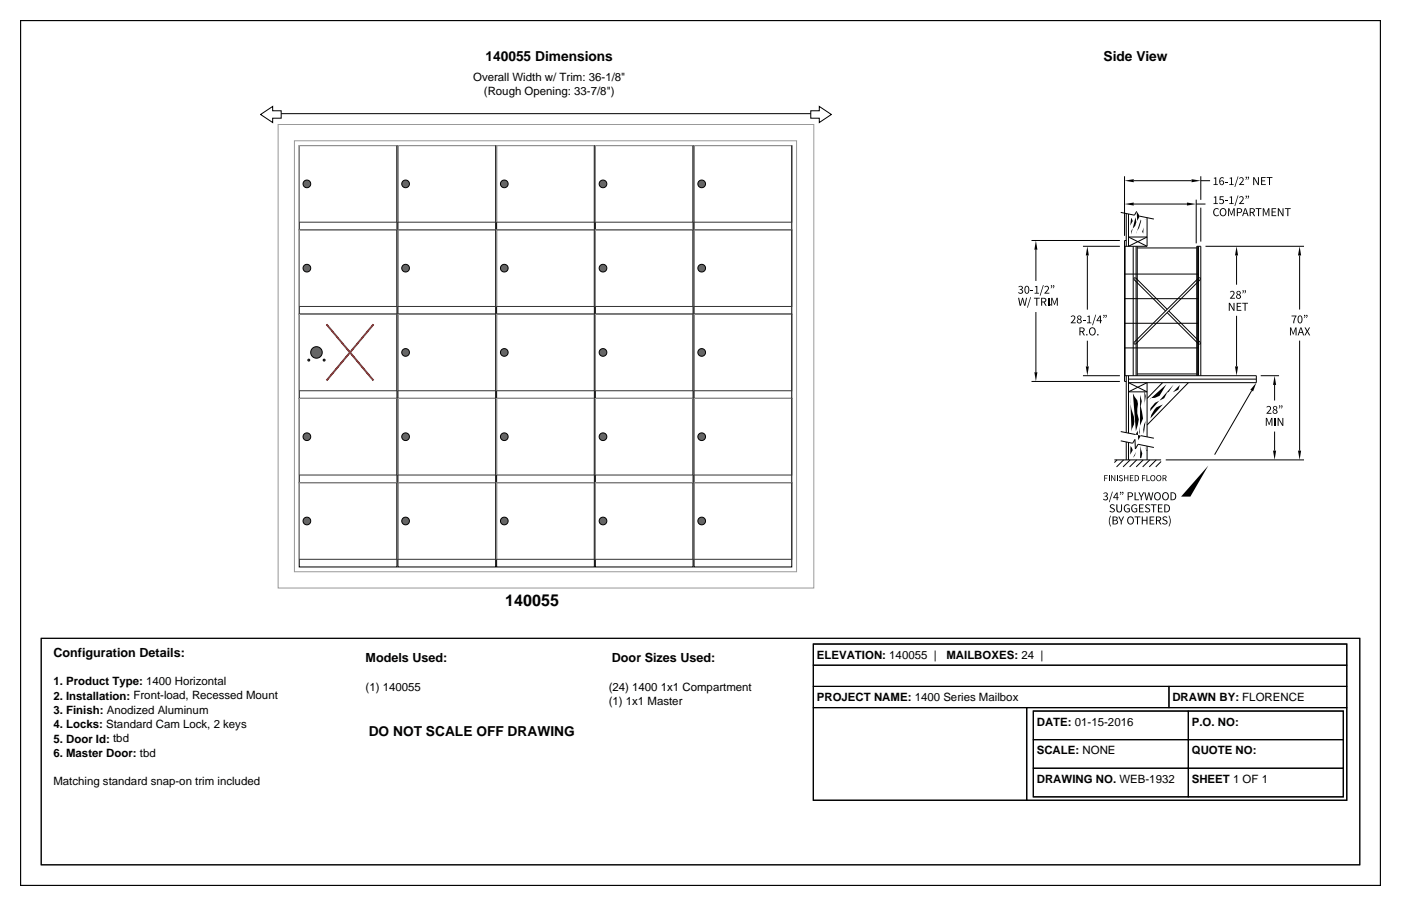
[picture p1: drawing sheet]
<svg xmlns="http://www.w3.org/2000/svg" width="432mm" height="279mm" viewBox="0 0 432 279" stroke-linecap="round" stroke-linejoin="round" font-family="sans-serif">
<path d="M12.7 196.8h406.4v69.9h-406.4z" fill="none" stroke="#000" stroke-width=".31"/>
<g fill="none" stroke="#000" stroke-width=".35">
<path d="M6.3 6.4h419.1v266.6h-419.1zM250.7 198.6h164.4v48.2h-164.4zM250.7 198.6h164.4v6.6h-164.4zM250.7 218.2h65.7v28.6h-65.7zM250.7 211.7h109.6v6.5h-109.6zM250.7 205.2h164.4v6.5h-164.4zM316.4 218.2h98.7v28.6h-98.7zM318.5 219.3h95.5v26.4h-95.5zM318.5 219.3h47.8v8.8h-47.8zM360.3 211.7h54.8v6.5h-54.8zM366.3 219.3h47.7v8.8h-47.7zM318.5 236.9h47.8v8.8h-47.8z"/>
<path d="M318.5 228.1h47.8v8.8h-47.8zM366.3 236.9h47.7v8.8h-47.7zM366.3 228.1h47.7v8.8h-47.7z"/>
</g>
<g fill="#fff" stroke="#000" stroke-width=".31">
<path d="M80.3 35.3l3.7-2.5v1.4h2.7v2.3h-2.7v1.3z"/>
<path d="M249.9 34.2h2.6v-1.4l3.7 2.5-3.7 2.5v-1.3h-2.6z"/>
</g>
<path d="M86.7 35.1h163.2" fill="none" stroke="#000" stroke-width=".31"/>
<path d="M92.2 44.9h30.1v26h-30.1z" fill="#fff" stroke="#000" stroke-width=".31"/>
<path d="M122.3 44.9h-30.1v23.6" fill="none" stroke="#999" stroke-width=".31"/>
<path d="M122.3 44.9v23.6h-30.1" fill="none" stroke="#333" stroke-width=".31"/>
<circle cx="94.6" cy="56.7" r="1.18" fill="#666" stroke="#000" stroke-width=".31"/>
<path d="M122.6 44.9h30.2v26h-30.2z" fill="#fff" stroke="#000" stroke-width=".31"/>
<path d="M152.8 44.9h-30.2v23.6" fill="none" stroke="#999" stroke-width=".31"/>
<path d="M152.8 44.9v23.6h-30.2" fill="none" stroke="#333" stroke-width=".31"/>
<circle cx="125" cy="56.7" r="1.18" fill="#666" stroke="#000" stroke-width=".31"/>
<path d="M153.1 44.9h30.1v26h-30.1z" fill="#fff" stroke="#000" stroke-width=".31"/>
<path d="M183.2 44.9h-30.1v23.6" fill="none" stroke="#999" stroke-width=".31"/>
<path d="M183.2 44.9v23.6h-30.1" fill="none" stroke="#333" stroke-width=".31"/>
<circle cx="155.4" cy="56.7" r="1.18" fill="#666" stroke="#000" stroke-width=".31"/>
<path d="M183.5 44.9h30.1v26h-30.1z" fill="#fff" stroke="#000" stroke-width=".31"/>
<path d="M213.6 44.9h-30.1v23.6" fill="none" stroke="#999" stroke-width=".31"/>
<path d="M213.6 44.9v23.6h-30.1" fill="none" stroke="#333" stroke-width=".31"/>
<circle cx="185.8" cy="56.7" r="1.18" fill="#666" stroke="#000" stroke-width=".31"/>
<path d="M213.9 44.9h30.1v26h-30.1z" fill="#fff" stroke="#000" stroke-width=".31"/>
<path d="M244 44.9h-30.1v23.6" fill="none" stroke="#999" stroke-width=".31"/>
<path d="M244 44.9v23.6h-30.1" fill="none" stroke="#333" stroke-width=".31"/>
<circle cx="216.3" cy="56.7" r="1.18" fill="#666" stroke="#000" stroke-width=".31"/>
<path d="M92.2 70.9h30.1v26h-30.1z" fill="#fff" stroke="#000" stroke-width=".31"/>
<path d="M122.3 70.9h-30.1v23.6" fill="none" stroke="#999" stroke-width=".31"/>
<path d="M122.3 70.9v23.6h-30.1" fill="none" stroke="#333" stroke-width=".31"/>
<circle cx="94.6" cy="82.7" r="1.18" fill="#666" stroke="#000" stroke-width=".31"/>
<path d="M122.6 70.9h30.2v26h-30.2z" fill="#fff" stroke="#000" stroke-width=".31"/>
<path d="M152.8 70.9h-30.2v23.6" fill="none" stroke="#999" stroke-width=".31"/>
<path d="M152.8 70.9v23.6h-30.2" fill="none" stroke="#333" stroke-width=".31"/>
<circle cx="125" cy="82.7" r="1.18" fill="#666" stroke="#000" stroke-width=".31"/>
<path d="M153.1 70.9h30.1v26h-30.1z" fill="#fff" stroke="#000" stroke-width=".31"/>
<path d="M183.2 70.9h-30.1v23.6" fill="none" stroke="#999" stroke-width=".31"/>
<path d="M183.2 70.9v23.6h-30.1" fill="none" stroke="#333" stroke-width=".31"/>
<circle cx="155.4" cy="82.7" r="1.18" fill="#666" stroke="#000" stroke-width=".31"/>
<path d="M183.5 70.9h30.1v26h-30.1z" fill="#fff" stroke="#000" stroke-width=".31"/>
<path d="M213.6 70.9h-30.1v23.6" fill="none" stroke="#999" stroke-width=".31"/>
<path d="M213.6 70.9v23.6h-30.1" fill="none" stroke="#333" stroke-width=".31"/>
<circle cx="185.8" cy="82.7" r="1.18" fill="#666" stroke="#000" stroke-width=".31"/>
<path d="M213.9 70.9h30.1v26h-30.1z" fill="#fff" stroke="#000" stroke-width=".31"/>
<path d="M244 70.9h-30.1v23.6" fill="none" stroke="#999" stroke-width=".31"/>
<path d="M244 70.9v23.6h-30.1" fill="none" stroke="#333" stroke-width=".31"/>
<circle cx="216.3" cy="82.7" r="1.18" fill="#666" stroke="#000" stroke-width=".31"/>
<path d="M92.2 96.9h30.1v26h-30.1z" fill="#fff" stroke="#000" stroke-width=".31"/>
<path d="M122.3 96.9h-30.1v23.6" fill="none" stroke="#999" stroke-width=".31"/>
<path d="M122.3 96.9v23.6h-30.1" fill="none" stroke="#333" stroke-width=".31"/>
<g fill="#666" stroke="#000" stroke-width=".31">
<circle cx="97.5" cy="108.7" r="1.77"/>
<circle cx="95.2" cy="111.1" r=".3"/>
<circle cx="99.9" cy="111.1" r=".3"/>
</g>
<path d="M100.6 100l14.5 17.4M115.1 100l-14.5 17.4" fill="none" stroke="#f00" stroke-width=".59"/>
<path d="M122.6 96.9h30.2v26h-30.2z" fill="#fff" stroke="#000" stroke-width=".31"/>
<path d="M152.8 96.9h-30.2v23.6" fill="none" stroke="#999" stroke-width=".31"/>
<path d="M152.8 96.9v23.6h-30.2" fill="none" stroke="#333" stroke-width=".31"/>
<circle cx="125" cy="108.7" r="1.18" fill="#666" stroke="#000" stroke-width=".31"/>
<path d="M153.1 96.9h30.1v26h-30.1z" fill="#fff" stroke="#000" stroke-width=".31"/>
<path d="M183.2 96.9h-30.1v23.6" fill="none" stroke="#999" stroke-width=".31"/>
<path d="M183.2 96.9v23.6h-30.1" fill="none" stroke="#333" stroke-width=".31"/>
<circle cx="155.4" cy="108.7" r="1.18" fill="#666" stroke="#000" stroke-width=".31"/>
<path d="M183.5 96.9h30.1v26h-30.1z" fill="#fff" stroke="#000" stroke-width=".31"/>
<path d="M213.6 96.9h-30.1v23.6" fill="none" stroke="#999" stroke-width=".31"/>
<path d="M213.6 96.9v23.6h-30.1" fill="none" stroke="#333" stroke-width=".31"/>
<circle cx="185.8" cy="108.7" r="1.18" fill="#666" stroke="#000" stroke-width=".31"/>
<path d="M213.9 96.9h30.1v26h-30.1z" fill="#fff" stroke="#000" stroke-width=".31"/>
<path d="M244 96.9h-30.1v23.6" fill="none" stroke="#999" stroke-width=".31"/>
<path d="M244 96.9v23.6h-30.1" fill="none" stroke="#333" stroke-width=".31"/>
<circle cx="216.3" cy="108.7" r="1.18" fill="#666" stroke="#000" stroke-width=".31"/>
<path d="M92.2 122.9h30.1v26h-30.1z" fill="#fff" stroke="#000" stroke-width=".31"/>
<path d="M122.3 122.9h-30.1v23.6" fill="none" stroke="#999" stroke-width=".31"/>
<path d="M122.3 122.9v23.6h-30.1" fill="none" stroke="#333" stroke-width=".31"/>
<circle cx="94.6" cy="134.7" r="1.18" fill="#666" stroke="#000" stroke-width=".31"/>
<path d="M122.6 122.9h30.2v26h-30.2z" fill="#fff" stroke="#000" stroke-width=".31"/>
<path d="M152.8 122.9h-30.2v23.6" fill="none" stroke="#999" stroke-width=".31"/>
<path d="M152.8 122.9v23.6h-30.2" fill="none" stroke="#333" stroke-width=".31"/>
<circle cx="125" cy="134.7" r="1.18" fill="#666" stroke="#000" stroke-width=".31"/>
<path d="M153.1 122.9h30.1v26h-30.1z" fill="#fff" stroke="#000" stroke-width=".31"/>
<path d="M183.2 122.9h-30.1v23.6" fill="none" stroke="#999" stroke-width=".31"/>
<path d="M183.2 122.9v23.6h-30.1" fill="none" stroke="#333" stroke-width=".31"/>
<circle cx="155.4" cy="134.7" r="1.18" fill="#666" stroke="#000" stroke-width=".31"/>
<path d="M183.5 122.9h30.1v26h-30.1z" fill="#fff" stroke="#000" stroke-width=".31"/>
<path d="M213.6 122.9h-30.1v23.6" fill="none" stroke="#999" stroke-width=".31"/>
<path d="M213.6 122.9v23.6h-30.1" fill="none" stroke="#333" stroke-width=".31"/>
<circle cx="185.8" cy="134.7" r="1.18" fill="#666" stroke="#000" stroke-width=".31"/>
<path d="M213.9 122.9h30.1v26h-30.1z" fill="#fff" stroke="#000" stroke-width=".31"/>
<path d="M244 122.9h-30.1v23.6" fill="none" stroke="#999" stroke-width=".31"/>
<path d="M244 122.9v23.6h-30.1" fill="none" stroke="#333" stroke-width=".31"/>
<circle cx="216.3" cy="134.7" r="1.18" fill="#666" stroke="#000" stroke-width=".31"/>
<path d="M92.2 148.9h30.1v25.9h-30.1z" fill="#fff" stroke="#000" stroke-width=".31"/>
<path d="M122.3 148.9h-30.1v23.6" fill="none" stroke="#999" stroke-width=".31"/>
<path d="M122.3 148.9v23.6h-30.1" fill="none" stroke="#333" stroke-width=".31"/>
<circle cx="94.6" cy="160.7" r="1.18" fill="#666" stroke="#000" stroke-width=".31"/>
<path d="M122.6 148.9h30.2v25.9h-30.2z" fill="#fff" stroke="#000" stroke-width=".31"/>
<path d="M152.8 148.9h-30.2v23.6" fill="none" stroke="#999" stroke-width=".31"/>
<path d="M152.8 148.9v23.6h-30.2" fill="none" stroke="#333" stroke-width=".31"/>
<circle cx="125" cy="160.7" r="1.18" fill="#666" stroke="#000" stroke-width=".31"/>
<path d="M153.1 148.9h30.1v25.9h-30.1z" fill="#fff" stroke="#000" stroke-width=".31"/>
<path d="M183.2 148.9h-30.1v23.6" fill="none" stroke="#999" stroke-width=".31"/>
<path d="M183.2 148.9v23.6h-30.1" fill="none" stroke="#333" stroke-width=".31"/>
<circle cx="155.4" cy="160.7" r="1.18" fill="#666" stroke="#000" stroke-width=".31"/>
<path d="M183.5 148.9h30.1v25.9h-30.1z" fill="#fff" stroke="#000" stroke-width=".31"/>
<path d="M213.6 148.9h-30.1v23.6" fill="none" stroke="#999" stroke-width=".31"/>
<path d="M213.6 148.9v23.6h-30.1" fill="none" stroke="#333" stroke-width=".31"/>
<circle cx="185.8" cy="160.7" r="1.18" fill="#666" stroke="#000" stroke-width=".31"/>
<path d="M213.9 148.9h30.1v25.9h-30.1z" fill="#fff" stroke="#000" stroke-width=".31"/>
<path d="M244 148.9h-30.1v23.6" fill="none" stroke="#999" stroke-width=".31"/>
<path d="M244 148.9v23.6h-30.1" fill="none" stroke="#333" stroke-width=".31"/>
<circle cx="216.3" cy="160.7" r="1.18" fill="#666" stroke="#000" stroke-width=".31"/>
<path d="M85.7 38.4h165.1v142.9h-165.1zM90.7 43.4h154.8v132.9h-154.8z" fill="none" stroke="#999" stroke-width=".31"/>
<g fill="#000">
<path d="M346.6 55.7l2.8-.4v.9zM367.3 55.3l2.8 .4-2.8 .5zM374.1 54.9l.8-.2v2.1h.5v.3h-1.4v-.3h.6v-1.7h-.5zM377.6 56h.8v.3h-.8zM379 54.9l.7-.2v2.1h.5v.3h-1.3v-.3h.5v-1.7h-.4zM381.5 54.4h.2l-1 3.3h-.2zM381.9 55a.82 .82 0 0 1 1.3-.1 .82 .82 0 0 1-.3 1.3l-.6 .6h1.1v.3h-1.5l.9-1.2a.54 .54 0 0 0 .1-.9 .54 .54 0 0 0-.8 .2zM386.3 54.6h.3l1.1 2.1v-2.1h.3v2.5h-.3l-1.2-2.1v2.1h-.2zM388.7 54.6h1.4v.3h-1.1v.7h.9v.3h-.9v.9h1.1v.3h-1.4zM390.4 54.6h1.8v.3h-.8v2.2h-.3v-2.2h-.7zM319.3 74.2l.4 2.8h-.9zM335.1 76l.5 2.8h-1z"/>
<path d="M348.6 67.2l.5 1-.8 1.4zM346.6 62.9l2.8-.4v.9zM350 67l.2 1.5-.3 1.2-1.1 1.1-.1 1.5zM350.3 65.2l1 1.5-.8 1.4zM351.6 67.7a5.7 5.7 0 0 1-1.3 3.8l-.2 .7zM352.5 70.1l-.2 2-.3-.7zM353 67.6l.1 .9zM365.8 62.5l2.9 .4-2.9 .5zM374.1 60.7l.8-.2v2.2h.5v.2h-1.4v-.2h.6v-1.8h-.5zM374.3 64.4l1-.2 .4 .3-.2 .2a.85 .85 0 0 0-1.2 0 .85 .85 0 0 0 0 1.1 .71 .71 0 0 0 .5 .6 .71 .71 0 0 0 .8-.2l.1 .1a1.17 1.17 0 0 1-1.6 0 1.17 1.17 0 0 1 0-1.7zM375.9 60.5h1.2v.3h-.9v.7a.81 .81 0 0 1 1.1 .9 .81 .81 0 0 1-1.4 .4l-.2-.2 .1-.2a.57 .57 0 0 0 .8 .4 .57 .57 0 0 0 .2-.8 .57 .57 0 0 0-.8-.2l-.1-.1zM377.6 61.9h.8v.2h-.8z"/>
<path d="M378.5 64.2h.4l.6 1.8 .7-1.8h.3v2.5h-.3l.1-2.1-.7 1.8h-.2l-.6-1.8v2.1h-.3zM379 60.7l.7-.2v2.2h.5v.2h-1.3v-.2h.5v-1.8h-.4zM381.1 76l.5 2.8h-1zM381.5 60.3h.2l-1 3.2h-.2zM381.9 60.9a.82 .82 0 0 1 1.3-.1 .82 .82 0 0 1-.3 1.2l-.6 .7h1.1v.2h-1.5l.9-1.2a.54 .54 0 0 0 .1-.8 .54 .54 0 0 0-.8 .1zM387 64.2h1.8v.3h-.7v2.2h-.4v-2.2h-.7zM389.2 64.2h.4l.6 1.8 .7-1.8h.3v2.5h-.3l.1-2.1-.7 1.8h-.2l-.6-1.8v2.1h-.3zM391.9 64.2h1.4v.3h-1.1v.7h1v.3h-1v.9h1.2v.3h-1.5zM393.8 64.2h.4l1.1 2.1v-2.1h.3v2.5h-.3l-1.2-2.1v2.1h-.3zM396 64.2h1.8v.3h-.7v2.2h-.3v-2.2h-.8zM400.6 76l.4 2.8h-.9zM313.8 91.8h.3l.4 2.2 .5-2.2h.3l.5 2.2 .4-2.2h.3l-.5 2.5h-.4l-.4-2.1-.5 2.1h-.4z"/>
<path d="M313.9 88.4a.69 .69 0 0 1 1.1-.2 .69 .69 0 0 1-.2 1.1 .76 .76 0 0 1 .2 1.3 .76 .76 0 0 1-1.2-.3l.2-.2a.54 .54 0 0 0 .7 .3 .54 .54 0 0 0 .2-.8l-.6-.2v-.2h.3a.46 .46 0 0 0 .2-.8 .46 .46 0 0 0-.8 .2zM317.5 91.6h.3l-1 3.3h-.3zM317.6 89.5h.8v.2h-.8zM319 88.3l.7-.1v2.1h.5v.3h-1.3v-.3h.5v-1.8h-.4zM318.7 91.8h1.8v.3h-.8v2.2h-.3v-2.2h-.7zM321.5 87.9h.2l-1 3.3h-.2zM321.9 88.5a.82 .82 0 0 1 1.3-.1 .82 .82 0 0 1-.3 1.3l-.6 .6h1.1v.3h-1.5l.9-1.3a.54 .54 0 0 0 .1-.8 .54 .54 0 0 0-.9 .2zM324 91.8h.4l.6 1.8 .6-1.8h.4v2.5h-.3l.1-2.1-.7 1.8h-.2l-.7-1.8 .1 2.1h-.3zM330 97.6a.82 .82 0 0 1 1.3-.1 .82 .82 0 0 1-.3 1.3l-.5 .6h1.1v.3h-1.6l.9-1.2a.54 .54 0 0 0 .1-.9 .54 .54 0 0 0-.8 .2zM333.7 98.6h.9v.3h-.9zM335.1 97.5l.8-.2v2.1h.5v.3h-1.4v-.3h.6v-1.7h-.5zM337.6 97.1h.2l-1 3.2h-.2z"/>
<path d="M349.4 85.6h.5l-.5 .5zM369.5 85.6h.5v.5zM378.7 93.4h.4l1.1 2v-2h.3v2.5h-.3l-1.2-2.1v2.1h-.3zM379.1 90a.82 .82 0 0 1 1.3-.1 .82 .82 0 0 1-.3 1.3l-.6 .7 1.1-.1v.3h-1.5l.9-1.2a.54 .54 0 0 0 .1-.9 .54 .54 0 0 0-.9 .2zM381.2 93.4h1.4v.3h-1.1v.7h.9v.3h-.9v.9h1.1v.2h-1.4zM382.9 93.4h1.7v.2h-.7v2.2h-.3v-2.2h-.7zM398.1 97.3h1.5l-.6 1.4-.1 1h-.3v-.5l.6-1.6h-1.1zM318.8 114.8h.9l-.4 2.8zM334.6 113h1l-.5 2.9zM349.4 105.7l.6 .5h-.5zM354.6 122.8l-.4 .5 5.3-4.8-2.1 3.6-1.4 .6zM356 124.2l-1.4 1.7-.2 .9 7.3-8.2-1.5 2.3-.5 .2-.9 1.7z"/>
<path d="M363.6 118.7l-.4 1.5-1.7 .8zM370 105.7v.5h-.5zM380.6 113h1l-.5 2.9zM392.8 115.9l.5 2.8h-.9zM397.6 101h.3l.7 1.8 .6-1.8h.4v2.4h-.3l.1-2.1-.7 1.9h-.2l-.7-1.9 .1 2.1h-.3zM402.1 101h.3l.5 1 .5-1h.4l-.7 1.2 .7 1.2h-.3l-.6-1-.5 1h-.4l.7-1.2zM348.4 137.6l.7 1.2-.8 1.4zM348.3 122l.1 2.3 .3 1.9a5.8 5.8 0 0 1 .2 6l-.2 1zM349.2 121.3l1.3 2.2 .2 1.1-.2 2.8 .5 1.9-.9 3.7zM350.7 132.8l-.7 1.2 1.6 .3-.8 1.5zM350.1 139.4l-.3 1.1-.6 .7zM351.4 121.8l.5 1.9-.3 1.6 .7 3.8-.9 2.1-.3 2 .2 .8z"/>
<path d="M351.5 137.6l.6 2.3-.3 1.3-.4 .1zM353.1 129.8l-.6 4-.1-1.3 .2-1.6zM352.8 137.7l.5 1.2zM356.4 125.6l2-.9-3.8 4.3 .2-1zM387.2 118l-1 2.7-.8-.5zM390.1 128.9h.4l.6 1.8 .7-1.8h.4v2.4h-.3v-2.1l-.6 1.9h-.2l-.7-1.9v2.1h-.3zM390.3 125.5a.82 .82 0 0 1 1.3-.1 .82 .82 0 0 1-.2 1.3l-.6 .7 1.1-.1v.3h-1.6l1-1.2a.54 .54 0 0 0 0-.9 .54 .54 0 0 0-.8 .2zM392.4 139h.9l-.5 2.8zM393.8 128.9h.3l1.2 2-.1-2h.3v2.4h-.3l-1.1-2v2h-.3zM400.1 139h.9l-.4 2.8zM340 152.2a.69 .69 0 0 1 1.2-.3 .69 .69 0 0 1-.2 1.1 .76 .76 0 0 1 .2 1.3 .76 .76 0 0 1-1.2-.3l.1-.2a.54 .54 0 0 0 .8 .3 .54 .54 0 0 0 .2-.8l-.6-.2v-.2h.3a.46 .46 0 0 0 .2-.8 .46 .46 0 0 0-.8 .2zM340.3 146.5h1.1v.2h-.8v.6h.7v.2h-.7v.9h-.3z"/>
<path d="M341.7 146.5h.2v1.9h-.2zM342.3 155.7l.8-.2 .5 .3-.2 .2a.47 .47 0 0 0-.7-.3 .47 .47 0 0 0-.1 .7 .82 .82 0 0 1 .9 .6 .82 .82 0 0 1-.4 1h-.6l-.6-.3 .2-.2 .7 .3 .5-.2v-.4l-1-.5a.61 .61 0 0 1 0-1zM342.4 146.5h.3l.9 1.5-.1-1.5h.2v1.8h-.2l-.9-1.5 .1 1.6h-.3zM342.8 151.6h.2l-1 3.3h-.2zM344.1 155.6h.3l.2 2 .6 .1 .3-.3v-1.8h.3v1.4a.9 .9 0 0 1-.9 1 .9 .9 0 0 1-.8-1zM344.2 146.5h.3v1.9h-.3zM345 146.8l.7-.2 .3 .2-.1 .1a.35 .35 0 0 0-.5-.2 .35 .35 0 0 0-.1 .5 .66 .66 0 0 1 .8 .5 .66 .66 0 0 1-.4 .8 .66 .66 0 0 1-.9-.3l.2-.2 .7 .2 .2-.3-.9-.7zM346.4 146.5h.3v.8h.8v-.8h.3v1.9h-.3v-.9h-.8v.9h-.3zM346.8 155.7l1-.1 .4 .2-.2 .2a.87 .87 0 0 0-1.2 0 .87 .87 0 0 0-.1 1.2l.4 .5 .5 .1 .3-.2v-.6h-.5v-.3h.8v1.1a1.24 1.24 0 0 1-1.8-.3 1.24 1.24 0 0 1 .4-1.8zM348.3 146.5h1v.2h-.8v.6h.7v.2h-.7v.7h.8v.2h-1zM349.7 151.8h.3v2.2h1.1v.3h-1.4zM349.1 155.7l1-.1 .4 .2-.2 .2a.87 .87 0 0 0-1.2 0 .87 .87 0 0 0-.1 1.2l.4 .5 .5 .1 .3-.2v-.6h-.5v-.3h.8v1.1a1.24 1.24 0 0 1-1.8-.3 1.24 1.24 0 0 1 .4-1.8z"/>
<path d="M349.7 159.3h1.8v.2h-.8v2.2h-.3v-2.2h-.7zM351.1 155.6h1.4v.2h-1.1v.8h.9v.2h-.9v.9h1.1v.3h-1.4zM350.8 151.8h.4l.5 1.2 .6-1.2h.3l-.7 1.5v1h-.3v-1zM351.9 159.3h.3v1h1.2v-1h.3v2.4h-.3v-1.1h-1.2v1.1h-.3zM352 146.5h1v.2h-.8v.6h.7v.2h-.7v.9h-.2zM352.7 151.8h.3l.4 2.2 .6-2.2h.2l.6 2.2 .4-2.2h.3l-.5 2.5h-.4l-.5-2.1-.5 2.1h-.4zM353.2 155.7l.8-.2 .4 .3-.1 .2a.47 .47 0 0 0-.7-.3 .47 .47 0 0 0-.1 .7 .82 .82 0 0 1 .9 .6 .82 .82 0 0 1-.4 1h-.7l-.5-.3 .2-.2 .7 .3 .4-.2 .1-.4-1-.5a.61 .61 0 0 1 0-1zM353.3 146.5h.3v1.7h.8v.2h-1.1zM354.3 159.3h1.4v.3h-1.1v.7h1v.3h-1v.9h1.2v.2h-1.5zM354.7 155.5h1.8v.3h-.8v2.2h-.3v-2.2h-.7zM356.9 155.6h1.4v.2h-1.1v.8h.9v.2h-.9v.9h1.1v.3h-1.4zM372.4 143.6l-5.5 9.5h-2.9z"/>
<path d="M342.3 159l.1 .1a3.2 3.2 0 0 0 0 3.2l-.1 .1a3.1 3.1 0 0 1 0-3.4zM344.7 159.3h.3l.6 1.2 .5-1.2h.4l-.8 1.5v.9h-.3v-.9zM358.5 159.4l.9-.1 .4 .2-.2 .2a.47 .47 0 0 0-.7-.3 .47 .47 0 0 0-.1 .8 .82 .82 0 0 1 1 .5 .82 .82 0 0 1-.4 1h-.7l-.5-.3 .2-.2 .6 .3 .5-.2v-.4l-.9-.5a.61 .61 0 0 1-.1-1zM360.1 159.1l.2-.1a3.1 3.1 0 0 1 0 3.4l-.2-.1a3.2 3.2 0 0 0 0-3.2z"/>
<path d="M376.2 54.8l.5-.2 .5 .3-.1 .2-.7-.1-.3 .9a.73 .73 0 0 1 1.1 .2 .73 .73 0 0 1-.4 1 .73 .73 0 0 1-1-.6v-1zM376 56.3a.5 .5 0 0 0 1 0 .5 .5 0 0 0-1 0z"/>
<path d="M383.9 54.5h.3l.1 .3-.4 .7 .2-.6zM384.6 54.5h.3l.1 .3-.4 .7 .2-.6z"/>
<path d="M376.3 64.4a1.16 1.16 0 0 1 1.7 1 1.16 1.16 0 0 1-1.7 1.1l-.4-1.1zM376.4 64.7l-.2 .7a.77 .77 0 0 0 .8 1 .77 .77 0 0 0 .7-1 .74 .74 0 0 0-.4-.8 .74 .74 0 0 0-.9 .1z"/>
<path d="M381.2 64.2a1.44 1.44 0 0 1 1.6 .4 .9 .9 0 0 1-.3 1 .9 .9 0 0 1-1 .1v1h-.3zM381.5 64.5v.9h.4a.5 .5 0 0 0 .7-.5 .5 .5 0 0 0-.7-.4z"/>
<path d="M383.9 60.4h.3l.1 .3-.4 .6 .2-.6zM384.6 60.4h.3l.1 .3-.4 .6 .2-.6z"/>
<path d="M383.7 64.2h.3l.8 2.5h-.3l-.2-.8h-.9l-.3 .8h-.3zM383.8 64.5l-.4 1.2h.8z"/>
<path d="M385.2 64.2a1.41 1.41 0 0 1 1.5 .4v.6l-.5 .4 .7 1.1h-.4l-.6-1.1h-.4v1.1h-.3zM385.5 64.5v.9l.9-.2v-.6z"/>
<path d="M316 88.3l.5-.2a1.38 1.38 0 0 1 .8 1.3 1.38 1.38 0 0 1-.8 1.2 1.47 1.47 0 0 1-.5-2.3zM316.3 88.4l-.2 .5v.9l.4 .6a1.28 1.28 0 0 0 0-2z"/>
<path d="M320.9 91.8a1.41 1.41 0 0 1 1.5 .4l.1 .6-.5 .4 .6 1.1h-.4l-.6-1h-.4v1h-.3zM321.2 92.1v.9l.9-.2v-.5z"/>
<path d="M323.9 88h.3l.1 .3-.4 .6 .2-.6zM324.6 88h.3l.1 .3-.4 .6 .2-.6z"/>
<path d="M332.2 97.4a.68 .68 0 0 1 1 .1 .68 .68 0 0 1-.2 1 .69 .69 0 0 1 .1 1.1 .69 .69 0 0 1-1.1-.1 .69 .69 0 0 1 .3-1l-.3-.6zM332.1 99a.5 .5 0 0 0 1 0 .5 .5 0 0 0-1 0zM332.3 97.9a.41 .41 0 0 0 .8 0 .41 .41 0 0 0-.8 0z"/>
<path d="M339 97.3h.3v1.5h.3v.2h-.3v.7h-.3v-.7h-1.1zM339 97.6l-.7 1.2h.7z"/>
<path d="M340.1 97.1h.3l.1 .3-.4 .7 .2-.6zM340.7 97.1h.3l.1 .3-.4 .7 .2-.6z"/>
<path d="M381.3 89.9a.68 .68 0 0 1 1 0 .68 .68 0 0 1-.2 1 .69 .69 0 0 1 .1 1.1 .69 .69 0 0 1-1.1-.1 .69 .69 0 0 1 .3-1l-.3-.6zM381.2 91.4a.5 .5 0 0 0 1 0 .5 .5 0 0 0-1 0zM381.3 90.3a.41 .41 0 0 0 .8 0 .41 .41 0 0 0-.8 0z"/>
<path d="M383 89.5h.2l.2 .3-.4 .7 .2-.6zM383.6 89.5h.3l.1 .3-.4 .7 .2-.6z"/>
<path d="M400.2 97.5l.5-.2a1.38 1.38 0 0 1 .7 1.2 1.38 1.38 0 0 1-.7 1.2 1.48 1.48 0 0 1-.5-2.2zM400.5 97.6l-.3 .4v.9l.5 .6a1.28 1.28 0 0 0 0-2z"/>
<path d="M401.9 97.1h.3l.1 .3-.4 .7 .2-.6zM402.6 97.1h.3l.1 .3-.4 .7 .2-.6z"/>
<path d="M332.7 101a1.41 1.41 0 0 1 1.5 .4l.1 .5-.5 .5 .6 1h-.4l-.6-1h-.4v1h-.3zM333 101.2v.9l.9-.2v-.5z"/>
<path d="M336 101.2a1.16 1.16 0 0 1 1.7 1 1.16 1.16 0 0 1-1.7 1l-.4-1zM336.1 101.5l-.2 .7a.77 .77 0 0 0 .8 1 .77 .77 0 0 0 .7-1 .74 .74 0 0 0-.3-.9 .74 .74 0 0 0-1 .2z"/>
<path d="M400.8 101h.3l.9 2.4h-.4l-.2-.7h-.9l-.2 .7h-.4zM400.9 101.2l-.3 1.2h.7z"/>
<path d="M392.5 125.3a.68 .68 0 0 1 1 .1 .68 .68 0 0 1-.2 1 .69 .69 0 0 1 .1 1.1 .69 .69 0 0 1-1-.1 .69 .69 0 0 1 .3-1.1l-.4-.5zM392.5 126.9a.48 .48 0 0 0 .9 0 .48 .48 0 0 0-.9 0zM392.6 125.8a.41 .41 0 0 0 .8 0 .41 .41 0 0 0-.8 0z"/>
<path d="M394.2 125h.3l.1 .3-.4 .7 .2-.6zM394.9 125h.3l.1 .3-.4 .7 .2-.6z"/>
<path d="M342.9 159.3h.7a.61 .61 0 0 1 .8 .2 .61 .61 0 0 1-.1 .8l-.3 .1a.69 .69 0 0 1 .6 .9 .69 .69 0 0 1-.9 .4h-.8zM343.2 159.5v.8a.66 .66 0 0 0 1-.4 .68 .68 0 0 0-1-.4zM343.2 160.6v.9l1.1-.3-.2-.5z"/>
<path d="M344.1 151.9h.4v1.5h.3v.2h-.3v.7h-.3v-.7h-1.1zM344.2 152.2l-.8 1.2h.8z"/>
<path d="M345.2 151.7h.3l.1 .3-.4 .6 .2-.6zM345.9 151.7h.3l.1 .3-.4 .6 .2-.6z"/>
<path d="M347.6 151.8a1.44 1.44 0 0 1 1.5 .4 .9 .9 0 0 1-.2 1 .9 .9 0 0 1-1 .1v1h-.3zM347.9 152.1v1l.4-.1a.5 .5 0 0 0 .6-.4 .5 .5 0 0 0-.6-.5z"/>
<path d="M349.7 146.5a.99 .99 0 0 1 1.4 .9 .99 .99 0 0 1-1.4 1zM349.9 146.7v1.5a.74 .74 0 0 0 .9-.7 .74 .74 0 0 0-.9-.8z"/>
<path d="M354.7 146.7a.86 .86 0 0 1 1.4 .7 .86 .86 0 0 1-1.4 .7l-.2-.7zM354.9 146.9a.68 .68 0 0 0-.1 .9 .68 .68 0 0 0 .9 .2 .68 .68 0 0 0 .2-.9 .68 .68 0 0 0-1-.2z"/>
<path d="M356.1 152a1.16 1.16 0 0 1 1.7 1 1.16 1.16 0 0 1-1.7 1.1l-.4-1.1zM356.2 152.3l-.2 .7a.77 .77 0 0 0 .7 1 .77 .77 0 0 0 .8-1 .74 .74 0 0 0-.4-.8 .74 .74 0 0 0-.9 .1z"/>
<path d="M356.6 146.7a.86 .86 0 0 1 1.3 .7 .86 .86 0 0 1-1.3 .7l-.2-.7zM356.8 146.9a.68 .68 0 0 0-.2 .9 .68 .68 0 0 0 .9 .2 .68 .68 0 0 0 .2-.9 .68 .68 0 0 0-.9-.2z"/>
<path d="M358.6 152a1.16 1.16 0 0 1 1.7 1 1.16 1.16 0 0 1-1.7 1.1l-.4-1.1zM358.7 152.3l-.2 .7a.77 .77 0 0 0 .7 1 .77 .77 0 0 0 .7-1 .74 .74 0 0 0-.3-.8 .74 .74 0 0 0-.9 .1z"/>
<path d="M358.8 155.6a1.3 1.3 0 0 1 1.8 1.2 1.3 1.3 0 0 1-1.8 1.2zM359.2 155.8v1.9a.98 .98 0 0 0 1.1-.9 .98 .98 0 0 0-1.1-1z"/>
<path d="M358.3 146.5l.9 .1 .3 .2v.5l-.4 .3 .5 .8h-.3l-.4-.8h-.3v.8h-.3zM358.5 146.7v.7l.7-.2v-.4z"/>
<path d="M360.8 151.8a1.3 1.3 0 0 1 1.7 1.2 1.3 1.3 0 0 1-1.7 1.3zM361.1 152.1v1.9a.98 .98 0 0 0 1.1-1 .98 .98 0 0 0-1.1-.9z"/>
<path d="M347.8 159.5a1.16 1.16 0 0 1 1.7 1 1.16 1.16 0 0 1-1.7 1.1l-.4-1.1zM347.9 159.8l-.2 .7a.77 .77 0 0 0 .7 1 .77 .77 0 0 0 .8-1 .74 .74 0 0 0-.4-.9 .74 .74 0 0 0-.9 .2z"/>
<path d="M356.3 159.3a1.41 1.41 0 0 1 1.5 .4l.1 .5-.6 .5 .7 1h-.4l-.6-1h-.4v1h-.3zM356.6 159.5v.9l.9-.2v-.5z"/>
<circle cx="335" cy="103.2" r=".23"/>
<circle cx="338.4" cy="103.2" r=".23"/>
</g>
<g fill="none" stroke="#000" stroke-width=".31">
<path d="M346.6 54.4v18.3M349.4 55.7h17.9M370.1 54.4v7.2M370.1 55.7h2.9M317.9 74.2h27.3M319.3 77v9.6M333.8 76h11.4M335.1 78.8v16.7M346.6 76h6.9M346.8 76v39.9M347.1 74.2h-.5v43.4h.5M347.1 65.9v10.1"/>
<path d="M347.8 66v10l5.7-2.9h-5.7l5.7 2.9M349.3 76v39.9M349.4 62.9h16.4M350.1 76v39.9M350.3 65.2l-.6 1.2-4.3-.9M350.5 76v39.9M350.5 76.5h18.4M351.3 66.7l4.3 .9M353.5 67.1v8.9M368.7 62.9h2.8M368.7 61.6v13.5M369 76v39.9"/>
<path d="M369.4 76v39.9M370.1 64v10.5M371.5 76h30.4M381.1 78.8v9M400.6 78.8v16.7M319.3 96.2v18.6M323.2 91.8v2.5M323.2 94h.7M346.6 99.7h22.8M346.6 92.1h22.8M346.6 84.5h22.8M349.4 86.1l9.8 9.8"/>
<path d="M349.9 85.6l9.8 9.8M359.7 96.4l9.8 9.8M360.2 95.9l9.8 9.8M369.5 85.6l-20.1 20.1M370 86.1l-20.1 20.1M381.1 97.4v15.6M317.9 117.6h27.3M333.8 115.9h11.4M335.1 105.1v7.9M346.6 115.9h40.6v2.1h-39.4l5.7 2.8h-5.7l5.7-2.8v16.7M346.6 107.3h22.8M347.1 115.9v17.5"/>
<path d="M347.8 115.9v17.7M347.8 116.9h39.4M350.5 115.3h18.4M358.3 118l-4.8 4.9M366.3 118l-12.8 13.1M368.9 115.9v-39.9h1.2v39.9M388.6 115.9h5.6M392.8 118.7v4.8M400.6 105v34M345.4 136l3.7 .7 .7-1.2 .1 3 .9-1.5 4.8 1M345.4 133.1l4.6 .9M347.1 136.3v5.5"/>
<path d="M347.8 136.4v5.4M351.6 134.3l4 .8M353.3 138.9h.1M353.5 137.6v4.2M385.8 120.5l-11.4 19.7M392.8 133.1v5.9M393 128.9v2.4M343.5 141.8h14.4M344.3 141.8l-.8 .9M346.3 141.8l-2.2 2.2M348.3 141.8l-2.2 2.2M350.3 141.8l-2.1 2.2"/>
<path d="M352.3 141.8l-2.1 2.2M354.3 141.8l-2.1 2.2M356.4 141.8l-2.2 2.2M357.9 142.3l-1.7 1.7M359.3 141.8h42.6"/>
</g>
<path d="M352.9 120.5v4.8" fill="none" stroke="#000" stroke-width=".44"/>
<text font-size="5" x="155.7" y="187">140055</text>
<g font-size="4.2">
<text x="149.6" y="18.7">140055 Dimensions</text>
<text x="340.1" y="18.7">Side View</text>
<text x="113.6" y="227">DO NOT SCALE OFF DRAWING</text>
</g>
<g font-size="3.9">
<text x="16.4" y="202.5">Configuration Details:</text>
<text x="112.7" y="204.2">Models Used:</text>
<text x="188.6" y="204.2">Door Sizes Used:</text>
</g>
<g font-size="3.5">
<text x="145.8" y="25">Overall Width w/ Trim: 36-1/8&quot;</text>
<text x="149.1" y="29.4">(Rough Opening: 33-7/8&quot;)</text>
<text x="251.7" y="203.2">ELEVATION: 140055 |</text>
<text x="291.7" y="203.2">MAILBOXES: 24 |</text>
<text x="16.4" y="211.3">1. Product Type: 1400 Horizontal</text>
<text x="16.4" y="215.7">2. Installation: Front-load, Recessed Mount</text>
<text x="112.7" y="213">(1) 140055</text>
<text x="187.6" y="213">(24) 1400 1x1 Compartment</text>
<text x="16.4" y="220.1">3. Finish: Anodized Aluminum</text>
<text x="187.6" y="217.4">(1) 1x1 Master</text>
<text x="251.7" y="216.2">PROJECT NAME: 1400 Series Mailbox</text>
<text x="361.3" y="216.2">DRAWN BY: FLORENCE</text>
<text x="16.4" y="224.6">4. Locks: Standard Cam Lock, 2 keys</text>
<text x="319.5" y="223.8">DATE: 01-15-2016</text>
<text x="367.3" y="223.8">P.O. NO:</text>
<text x="16.4" y="229">5. Door Id: tbd</text>
<text x="16.4" y="233.4">6. Master Door: tbd</text>
<text x="319.5" y="232.7">SCALE: NONE</text>
<text x="367.3" y="232.7">QUOTE NO:</text>
<text x="16.4" y="242.2">Matching standard snap-on trim included</text>
<text x="319.5" y="241.5">DRAWING NO. WEB-1932</text>
<text x="367.3" y="241.5">SHEET 1 OF 1</text>
</g>
</svg>
